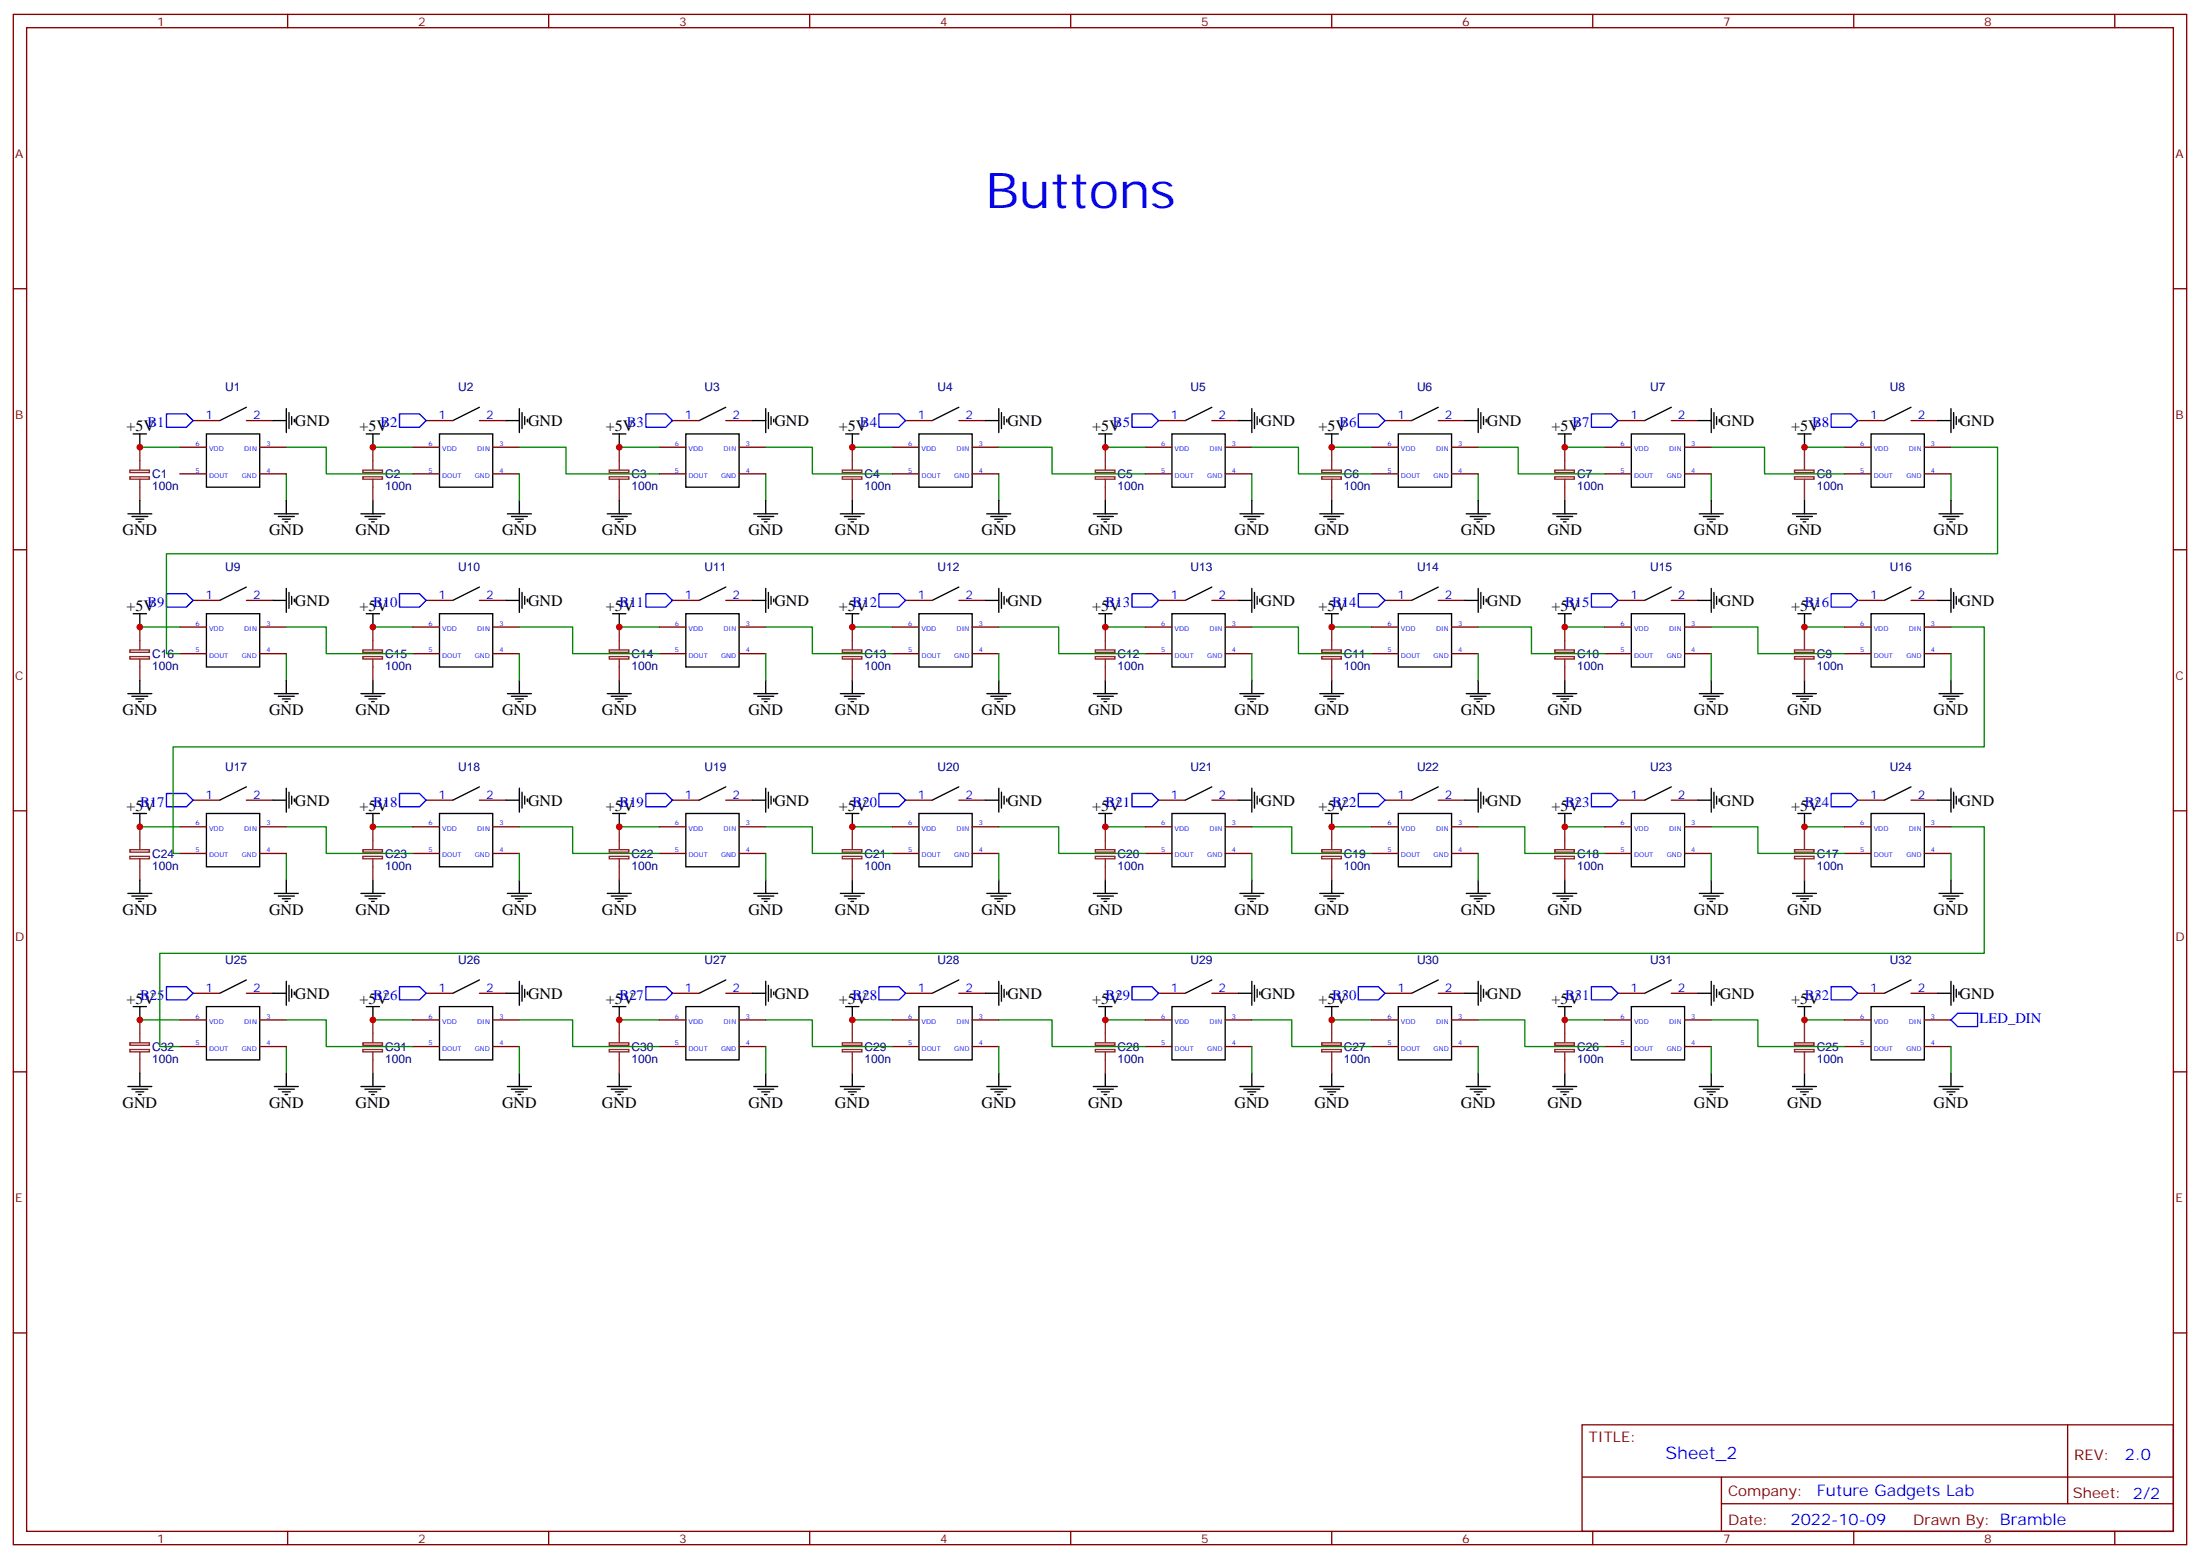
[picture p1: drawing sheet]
<svg xmlns="http://www.w3.org/2000/svg" width="583mm" height="413mm" viewBox="0 0 583 413" stroke-linecap="round" stroke-linejoin="round" font-family="sans-serif">
<g fill="none" stroke="#870000" stroke-width=".35">
<path d="M3.5 3.8h575.8v405.4h-575.8zM7.1 7.3h568.6v398.3h-568.6zM76.2 3.8v3.5M145.3 3.8v3.5M214.5 3.8v3.5M283.6 3.8v3.5M352.8 3.8v3.5M421.9 3.8v3.5M491.1 3.8v3.5M560.2 3.8v3.5M3.5 76.5h3.6M575.7 76.5h3.6"/>
<path d="M47.6 118.5h7.1M51.2 111.4h7M65.3 111.4h7M68.8 118.5h7M109.4 118.5h7M112.9 111.4h7M127 111.4h7.1M130.5 118.5h7.1M174.6 118.5h7.1M178.2 111.4h7M192.3 111.4h7M195.8 118.5h7"/>
<path d="M236.4 118.5h7M239.9 111.4h7M254 111.4h7.1M257.5 118.5h7.1M303.4 118.5h7M306.9 111.4h7.1M321 111.4h7.1M324.6 118.5h7M363.4 118.5h7M366.9 111.4h7M381 111.4h7.1M384.5 118.5h7.1"/>
<path d="M425.1 118.5h7.1M428.6 111.4h7.1M442.7 111.4h7.1M446.3 118.5h7M488.6 118.5h7.1M492.1 111.4h7.1M506.2 111.4h7.1M509.8 118.5h7M47.6 125.5h7.1M68.8 125.5h7M109.4 125.5h7M130.5 125.5h7.1"/>
<path d="M174.6 125.5h7.1M195.8 125.5h7M236.4 125.5h7M257.5 125.5h7.1M303.4 125.5h7M324.6 125.5h7M363.4 125.5h7M384.5 125.5h7.1M425.1 125.5h7.1M446.3 125.5h7M488.6 125.5h7.1M509.8 125.5h7"/>
<path d="M3.5 145.6h3.6M51.2 159h7M65.3 159h7M112.9 159h7M127 159h7.1M178.2 159h7M192.3 159h7M239.9 159h7M254 159h7.1M306.9 159h7.1M321 159h7.1M366.9 159h7"/>
<path d="M381 159h7.1M428.6 159h7.1M442.7 159h7.1M492.1 159h7.1M506.2 159h7.1M575.7 145.6h3.6M47.6 166.1h7.1M47.6 173.1h7.1M68.8 166.1h7M68.8 173.1h7M109.4 166.1h7M109.4 173.1h7"/>
<path d="M130.5 166.1h7.1M130.5 173.1h7.1M174.6 166.1h7.1M174.6 173.1h7.1M195.8 166.1h7M195.8 173.1h7M236.4 166.1h7M236.4 173.1h7M257.5 166.1h7.1M257.5 173.1h7.1M303.4 166.1h7M303.4 173.1h7"/>
<path d="M324.6 166.1h7M324.6 173.1h7M363.4 166.1h7M363.4 173.1h7M384.5 166.1h7.1M384.5 173.1h7.1M425.1 166.1h7.1M425.1 173.1h7.1M446.3 166.1h7M446.3 173.1h7M488.6 166.1h7.1M488.6 173.1h7.1"/>
<path d="M509.8 166.1h7M509.8 173.1h7M3.5 214.8h3.6M47.6 219h7.1M51.2 211.9h7M65.3 211.9h7M68.8 219h7M109.4 219h7M112.9 211.9h7M127 211.9h7.1M130.5 219h7.1M174.6 219h7.1"/>
<path d="M178.2 211.9h7M192.3 211.9h7M195.8 219h7M236.4 219h7M239.9 211.9h7M254 211.9h7.1M257.5 219h7.1M303.4 219h7M306.9 211.9h7.1M321 211.9h7.1M324.6 219h7M363.4 219h7"/>
<path d="M366.9 211.9h7M381 211.9h7.1M384.5 219h7.1M425.1 219h7.1M428.6 211.9h7.1M442.7 211.9h7.1M446.3 219h7M488.6 219h7.1M492.1 211.9h7.1M506.2 211.9h7.1M509.8 219h7M575.7 214.8h3.6"/>
<path d="M47.6 226.1h7.1M68.8 226.1h7M109.4 226.1h7M130.5 226.1h7.1M174.6 226.1h7.1M195.8 226.1h7M236.4 226.1h7M257.5 226.1h7.1M303.4 226.1h7M324.6 226.1h7M363.4 226.1h7M384.5 226.1h7.1"/>
<path d="M425.1 226.1h7.1M446.3 226.1h7M488.6 226.1h7.1M509.8 226.1h7M47.6 270.2h7.1M47.6 277.2h7.1M51.2 263.1h7M65.3 263.1h7M68.8 270.2h7M68.8 277.2h7M109.4 270.2h7M109.4 277.2h7"/>
<path d="M112.9 263.1h7M127 263.1h7.1M130.5 270.2h7.1M130.5 277.2h7.1M174.6 270.2h7.1M174.6 277.2h7.1M178.2 263.1h7M192.3 263.1h7M195.8 270.2h7M195.8 277.2h7M236.4 270.2h7M236.4 277.2h7"/>
<path d="M239.9 263.1h7M254 263.1h7.1M257.5 270.2h7.1M257.5 277.2h7.1M303.4 270.2h7M303.4 277.2h7M306.9 263.1h7.1M321 263.1h7.1M324.6 270.2h7M324.6 277.2h7M363.4 270.2h7M363.4 277.2h7"/>
<path d="M366.9 263.1h7M381 263.1h7.1M384.5 270.2h7.1M384.5 277.2h7.1M425.1 270.2h7.1M425.1 277.2h7.1M428.6 263.1h7.1M442.7 263.1h7.1M446.3 270.2h7M446.3 277.2h7M488.6 270.2h7.1M488.6 277.2h7.1"/>
<path d="M492.1 263.1h7.1M506.2 263.1h7.1M509.8 270.2h7M509.8 277.2h7M3.5 283.9h3.6M575.7 283.9h3.6M3.5 353.1h3.6M575.7 353.1h3.6M419.1 377.4h156.6v28.2h-156.6zM547.7 377.4v20.9M419.1 391.2h156.5M456 398.3h119.6"/>
<path d="M456 391.2v14.2M76.2 405.6v3.6M145.3 405.6v3.6M214.5 405.6v3.6M283.6 405.6v3.6M352.8 405.6v3.6M421.9 405.6v3.6M491.1 405.6v3.6M560.2 405.6v3.6"/>
</g>
<g fill="none" stroke="#000" stroke-width=".35">
<path d="M35.3 114.9h3.5M37 114.9v3.6M54.7 114.9h14.1v14.1h-14.1zM65.3 107.9l-7.1 3.5M72.3 111.4h3.5M75.8 108.2v6.4M76.6 109.3v4.2M77.3 110.3v2.2M78 111.1v.7M97 114.9h3.5M98.8 114.9v3.6M116.4 114.9h14.1v14.1h-14.1z"/>
<path d="M127 107.9l-7.1 3.5M134.1 111.4h3.5M137.6 108.2v6.4M138.3 109.3v4.2M139 110.3v2.2M139.7 111.1v.7M162.3 114.9h3.5M164 114.9v3.6M181.7 114.9h14.1v14.1h-14.1zM192.3 107.9l-7.1 3.5M199.3 111.4h3.5M202.8 108.2v6.4"/>
<path d="M203.6 109.3v4.2M204.3 110.3v2.2M205 111.1v.7M224 114.9h3.5M225.8 114.9v3.6M243.4 114.9h14.1v14.1h-14.1zM254 107.9l-7.1 3.5M261.1 111.4h3.5M264.6 108.2v6.4M265.3 109.3v4.2M266 110.3v2.2M266.7 111.1v.7"/>
<path d="M291 114.9h3.6M292.8 114.9v3.6M310.4 114.9h14.2v14.1h-14.2zM321 107.9l-7 3.5M328.1 111.4h3.5M331.6 108.2v6.4M332.3 109.3v4.2M333 110.3v2.2M333.7 111.1v.7M351 114.9h3.5M352.8 114.9v3.6M370.4 114.9h14.1v14.1h-14.1z"/>
<path d="M381 107.9l-7.1 3.5M388.1 111.4h3.5M391.6 108.2v6.4M392.3 109.3v4.2M393 110.3v2.2M393.7 111.1v.7M412.7 114.9h3.6M414.5 114.9v3.6M432.2 114.9h14.1v14.1h-14.1zM442.7 107.9l-7 3.5M449.8 111.4h3.5M453.3 108.2v6.4"/>
<path d="M454 109.3v4.2M454.7 110.3v2.2M455.4 111.1v.7M476.2 114.9h3.6M478 114.9v3.6M495.7 114.9h14.1v14.1h-14.1zM506.2 107.9l-7 3.5M513.3 111.4h3.5M516.8 108.2v6.4M517.5 109.3v4.2M518.2 110.3v2.2M518.9 111.1v.7"/>
<path d="M33.9 136.1h6.3M34.9 136.8h4.3M36 137.5h2.1M36.7 138.2h.7M37 132.6v3.5M72.7 136.1h6.3M73.7 136.8h4.3M74.8 137.5h2.1M75.5 138.2h.7M75.8 132.6v3.5M95.6 136.1h6.4M96.7 136.8h4.2"/>
<path d="M97.7 137.5h2.1M98.4 138.2h.7M98.8 132.6v3.5M134.4 136.1h6.4M135.5 136.8h4.2M136.5 137.5h2.1M137.2 138.2h.7M137.6 132.6v3.5M160.9 136.1h6.3M161.9 136.8h4.3M163 137.5h2.1M163.7 138.2h.7"/>
<path d="M164 132.6v3.5M199.7 136.1h6.3M200.7 136.8h4.3M201.8 137.5h2.1M202.5 138.2h.7M202.8 132.6v3.5M222.6 136.1h6.4M223.7 136.8h4.2M224.7 137.5h2.1M225.4 138.2h.7M225.8 132.6v3.5M261.4 136.1h6.4"/>
<path d="M262.5 136.8h4.2M263.5 137.5h2.1M264.2 138.2h.7M264.6 132.6v3.5M289.6 136.1h6.4M290.7 136.8h4.2M291.7 137.5h2.2M292.5 138.2h.7M292.8 132.6v3.5M328.4 136.1h6.4M329.5 136.8h4.2M330.6 137.5h2.1"/>
<path d="M331.3 138.2h.7M331.6 132.6v3.5M349.6 136.1h6.4M350.7 136.8h4.2M351.7 137.5h2.1M352.4 138.2h.7M352.8 132.6v3.5M388.4 136.1h6.4M389.5 136.8h4.2M390.5 137.5h2.1M391.2 138.2h.7M391.6 132.6v3.5"/>
<path d="M411.3 136.1h6.4M412.4 136.8h4.2M413.5 137.5h2.1M414.2 138.2h.7M414.5 132.6v3.5M450.1 136.1h6.4M451.2 136.8h4.2M452.3 137.5h2.1M453 138.2h.7M453.3 132.6v3.5M474.8 136.1h6.4M475.9 136.8h4.2"/>
<path d="M477 137.5h2.1M477.7 138.2h.7M478 132.6v3.5M513.6 136.1h6.4M514.7 136.8h4.2M515.8 137.5h2.1M516.5 138.2h.7M516.8 132.6v3.5M65.3 155.5l-7.1 3.5M72.3 159h3.5M75.8 155.9v6.3M76.6 156.9v4.2"/>
<path d="M77.3 158v2.1M78 158.7v.7M127 155.5l-7.1 3.5M134.1 159h3.5M137.6 155.9v6.3M138.3 156.9v4.2M139 158v2.1M139.7 158.7v.7M192.3 155.5l-7.1 3.5M199.3 159h3.5M202.8 155.9v6.3M203.6 156.9v4.2"/>
<path d="M204.3 158v2.1M205 158.7v.7M254 155.5l-7.1 3.5M261.1 159h3.5M264.6 155.9v6.3M265.3 156.9v4.2M266 158v2.1M266.7 158.7v.7M321 155.5l-7 3.5M328.1 159h3.5M331.6 155.9v6.3M332.3 156.9v4.2"/>
<path d="M333 158v2.1M333.7 158.7v.7M381 155.5l-7.1 3.5M388.1 159h3.5M391.6 155.9v6.3M392.3 156.9v4.2M393 158v2.1M393.7 158.7v.7M442.7 155.5l-7 3.5M449.8 159h3.5M453.3 155.9v6.3M454 156.9v4.2"/>
<path d="M454.7 158v2.1M455.4 158.7v.7M506.2 155.5l-7 3.5M513.3 159h3.5M516.8 155.9v6.3M517.5 156.9v4.2M518.2 158v2.1M518.9 158.7v.7M35.3 162.6h3.5M37 162.6v3.5M54.7 162.6h14.1v14.1h-14.1zM97 162.6h3.5"/>
<path d="M98.8 162.6v3.5M116.4 162.6h14.1v14.1h-14.1zM162.3 162.6h3.5M164 162.6v3.5M181.7 162.6h14.1v14.1h-14.1zM224 162.6h3.5M225.8 162.6v3.5M243.4 162.6h14.1v14.1h-14.1zM291 162.6h3.6M292.8 162.6v3.5M310.4 162.6h14.2v14.1h-14.2zM351 162.6h3.5"/>
<path d="M352.8 162.6v3.5M370.4 162.6h14.1v14.1h-14.1zM412.7 162.6h3.6M414.5 162.6v3.5M432.2 162.6h14.1v14.1h-14.1zM476.2 162.6h3.6M478 162.6v3.5M495.7 162.6h14.1v14.1h-14.1zM33.9 183.7h6.3M34.9 184.4h4.3M36 185.1h2.1M36.7 185.8h.7"/>
<path d="M37 180.2v3.5M72.7 183.7h6.3M73.7 184.4h4.3M74.8 185.1h2.1M75.5 185.8h.7M75.8 180.2v3.5M95.6 183.7h6.4M96.7 184.4h4.2M97.7 185.1h2.1M98.4 185.8h.7M98.8 180.2v3.5M134.4 183.7h6.4"/>
<path d="M135.5 184.4h4.2M136.5 185.1h2.1M137.2 185.8h.7M137.6 180.2v3.5M160.9 183.7h6.3M161.9 184.4h4.3M163 185.1h2.1M163.7 185.8h.7M164 180.2v3.5M199.7 183.7h6.3M200.7 184.4h4.3M201.8 185.1h2.1"/>
<path d="M202.5 185.8h.7M202.8 180.2v3.5M222.6 183.7h6.4M223.7 184.4h4.2M224.7 185.1h2.1M225.4 185.8h.7M225.8 180.2v3.5M261.4 183.7h6.4M262.5 184.4h4.2M263.5 185.1h2.1M264.2 185.8h.7M264.6 180.2v3.5"/>
<path d="M289.6 183.7h6.4M290.7 184.4h4.2M291.7 185.1h2.2M292.5 185.8h.7M292.8 180.2v3.5M328.4 183.7h6.4M329.5 184.4h4.2M330.6 185.1h2.1M331.3 185.8h.7M331.6 180.2v3.5M349.6 183.7h6.4M350.7 184.4h4.2"/>
<path d="M351.7 185.1h2.1M352.4 185.8h.7M352.8 180.2v3.5M388.4 183.7h6.4M389.5 184.4h4.2M390.5 185.1h2.1M391.2 185.8h.7M391.6 180.2v3.5M411.3 183.7h6.4M412.4 184.4h4.2M413.5 185.1h2.1M414.2 185.8h.7"/>
<path d="M414.5 180.2v3.5M450.1 183.7h6.4M451.2 184.4h4.2M452.3 185.1h2.1M453 185.8h.7M453.3 180.2v3.5M474.8 183.7h6.4M475.9 184.4h4.2M477 185.1h2.1M477.7 185.8h.7M478 180.2v3.5M513.6 183.7h6.4"/>
<path d="M514.7 184.4h4.2M515.8 185.1h2.1M516.5 185.8h.7M516.8 180.2v3.5M35.3 215.5h3.5M37 215.5v3.5M54.7 215.5h14.1v14.1h-14.1zM65.3 208.4l-7.1 3.5M72.3 211.9h3.5M75.8 208.8v6.3M76.6 209.8v4.3M77.3 210.9v2.1"/>
<path d="M78 211.6v.7M97 215.5h3.5M98.8 215.5v3.5M116.4 215.5h14.1v14.1h-14.1zM127 208.4l-7.1 3.5M134.1 211.9h3.5M137.6 208.8v6.3M138.3 209.8v4.3M139 210.9v2.1M139.7 211.6v.7M162.3 215.5h3.5M164 215.5v3.5"/>
<path d="M181.7 215.5h14.1v14.1h-14.1zM192.3 208.4l-7.1 3.5M199.3 211.9h3.5M202.8 208.8v6.3M203.6 209.8v4.3M204.3 210.9v2.1M205 211.6v.7M224 215.5h3.5M225.8 215.5v3.5M243.4 215.5h14.1v14.1h-14.1zM254 208.4l-7.1 3.5M261.1 211.9h3.5"/>
<path d="M264.6 208.8v6.3M265.3 209.8v4.3M266 210.9v2.1M266.7 211.6v.7M291 215.5h3.6M292.8 215.5v3.5M310.4 215.5h14.2v14.1h-14.2zM321 208.4l-7 3.5M328.1 211.9h3.5M331.6 208.8v6.3M332.3 209.8v4.3M333 210.9v2.1"/>
<path d="M333.7 211.6v.7M351 215.5h3.5M352.8 215.5v3.5M370.4 215.5h14.1v14.1h-14.1zM381 208.4l-7.1 3.5M388.1 211.9h3.5M391.6 208.8v6.3M392.3 209.8v4.3M393 210.9v2.1M393.7 211.6v.7M412.7 215.5h3.6M414.5 215.5v3.5"/>
<path d="M432.2 215.5h14.1v14.1h-14.1zM442.7 208.4l-7 3.5M449.8 211.9h3.5M453.3 208.8v6.3M454 209.8v4.3M454.7 210.9v2.1M455.4 211.6v.7M476.2 215.5h3.6M478 215.5v3.5M495.7 215.5h14.1v14.1h-14.1zM506.2 208.4l-7 3.5M513.3 211.9h3.5"/>
<path d="M516.8 208.8v6.3M517.5 209.8v4.3M518.2 210.9v2.1M518.9 211.6v.7M33.9 236.6h6.3M34.9 237.3h4.3M36 238.1h2.1M36.7 238.8h.7M37 233.1v3.5M72.7 236.6h6.3M73.7 237.3h4.3M74.8 238.1h2.1"/>
<path d="M75.5 238.8h.7M75.8 233.1v3.5M95.6 236.6h6.4M96.7 237.3h4.2M97.7 238.1h2.1M98.4 238.8h.7M98.8 233.1v3.5M134.4 236.6h6.4M135.5 237.3h4.2M136.5 238.1h2.1M137.2 238.8h.7M137.6 233.1v3.5"/>
<path d="M160.9 236.6h6.3M161.9 237.3h4.3M163 238.1h2.1M163.7 238.8h.7M164 233.1v3.5M199.7 236.6h6.3M200.7 237.3h4.3M201.8 238.1h2.1M202.5 238.8h.7M202.8 233.1v3.5M222.6 236.6h6.4M223.7 237.3h4.2"/>
<path d="M224.7 238.1h2.1M225.4 238.8h.7M225.8 233.1v3.5M261.4 236.6h6.4M262.5 237.3h4.2M263.5 238.1h2.1M264.2 238.8h.7M264.6 233.1v3.5M289.6 236.6h6.4M290.7 237.3h4.2M291.7 238.1h2.2M292.5 238.8h.7"/>
<path d="M292.8 233.1v3.5M328.4 236.6h6.4M329.5 237.3h4.2M330.6 238.1h2.1M331.3 238.8h.7M331.6 233.1v3.5M349.6 236.6h6.4M350.7 237.3h4.2M351.7 238.1h2.1M352.4 238.8h.7M352.8 233.1v3.5M388.4 236.6h6.4"/>
<path d="M389.5 237.3h4.2M390.5 238.1h2.1M391.2 238.8h.7M391.6 233.1v3.5M411.3 236.6h6.4M412.4 237.3h4.2M413.5 238.1h2.1M414.2 238.8h.7M414.5 233.1v3.5M450.1 236.6h6.4M451.2 237.3h4.2M452.3 238.1h2.1"/>
<path d="M453 238.8h.7M453.3 233.1v3.5M474.8 236.6h6.4M475.9 237.3h4.2M477 238.1h2.1M477.7 238.8h.7M478 233.1v3.5M513.6 236.6h6.4M514.7 237.3h4.2M515.8 238.1h2.1M516.5 238.8h.7M516.8 233.1v3.5"/>
<path d="M65.3 259.6l-7.1 3.5M75.8 259.9v6.4M127 259.6l-7.1 3.5M137.6 259.9v6.4M192.3 259.6l-7.1 3.5M202.8 259.9v6.4M254 259.6l-7.1 3.5M264.6 259.9v6.4M321 259.6l-7 3.5M331.6 259.9v6.4M381 259.6l-7.1 3.5M391.6 259.9v6.4"/>
<path d="M442.7 259.6l-7 3.5M453.3 259.9v6.4M506.2 259.6l-7 3.5M516.8 259.9v6.4M35.3 266.6h3.5M37 266.6v3.6M54.7 266.6h14.1v14.1h-14.1zM72.3 263.1h3.5M76.6 261v4.2M77.3 262v2.2M78 262.7v.8M97 266.6h3.5"/>
<path d="M98.8 266.6v3.6M116.4 266.6h14.1v14.1h-14.1zM134.1 263.1h3.5M138.3 261v4.2M139 262v2.2M139.7 262.7v.8M162.3 266.6h3.5M164 266.6v3.6M181.7 266.6h14.1v14.1h-14.1zM199.3 263.1h3.5M203.6 261v4.2M204.3 262v2.2"/>
<path d="M205 262.7v.8M224 266.6h3.5M225.8 266.6v3.6M243.4 266.6h14.1v14.1h-14.1zM261.1 263.1h3.5M265.3 261v4.2M266 262v2.2M266.7 262.7v.8M291 266.6h3.6M292.8 266.6v3.6M310.4 266.6h14.2v14.1h-14.2zM328.1 263.1h3.5"/>
<path d="M332.3 261v4.2M333 262v2.2M333.7 262.7v.8M351 266.6h3.5M352.8 266.6v3.6M370.4 266.6h14.1v14.1h-14.1zM388.1 263.1h3.5M392.3 261v4.2M393 262v2.2M393.7 262.7v.8M412.7 266.6h3.6M414.5 266.6v3.6"/>
<path d="M432.2 266.6h14.1v14.1h-14.1zM449.8 263.1h3.5M454 261v4.2M454.7 262v2.2M455.4 262.7v.8M476.2 266.6h3.6M478 266.6v3.6M495.7 266.6h14.1v14.1h-14.1zM513.3 263.1h3.5M517.5 261v4.2M518.2 262v2.2M518.9 262.7v.8"/>
<path d="M33.9 287.8h6.3M34.9 288.5h4.3M36 289.2h2.1M36.7 289.9h.7M37 284.3v3.5M72.7 287.8h6.3M73.7 288.5h4.3M74.8 289.2h2.1M75.5 289.9h.7M75.8 284.3v3.5M95.6 287.8h6.4M96.7 288.5h4.2"/>
<path d="M97.7 289.2h2.1M98.4 289.9h.7M98.8 284.3v3.5M134.4 287.8h6.4M135.5 288.5h4.2M136.5 289.2h2.1M137.2 289.9h.7M137.6 284.3v3.5M160.9 287.8h6.3M161.9 288.5h4.3M163 289.2h2.1M163.7 289.9h.7"/>
<path d="M164 284.3v3.5M199.7 287.8h6.3M200.7 288.5h4.3M201.8 289.2h2.1M202.5 289.9h.7M202.8 284.3v3.5M222.6 287.8h6.4M223.7 288.5h4.2M224.7 289.2h2.1M225.4 289.9h.7M225.8 284.3v3.5M261.4 287.8h6.4"/>
<path d="M262.5 288.5h4.2M263.5 289.2h2.1M264.2 289.9h.7M264.6 284.3v3.5M289.6 287.8h6.4M290.7 288.5h4.2M291.7 289.2h2.2M292.5 289.9h.7M292.8 284.3v3.5M328.4 287.8h6.4M329.5 288.5h4.2M330.6 289.2h2.1"/>
<path d="M331.3 289.9h.7M331.6 284.3v3.5M349.6 287.8h6.4M350.7 288.5h4.2M351.7 289.2h2.1M352.4 289.9h.7M352.8 284.3v3.5M388.4 287.8h6.4M389.5 288.5h4.2M390.5 289.2h2.1M391.2 289.9h.7M391.6 284.3v3.5"/>
<path d="M411.3 287.8h6.4M412.4 288.5h4.2M413.5 289.2h2.1M414.2 289.9h.7M414.5 284.3v3.5M450.1 287.8h6.4M451.2 288.5h4.2M452.3 289.2h2.1M453 289.9h.7M453.3 284.3v3.5M474.8 287.8h6.4M475.9 288.5h4.2"/>
<path d="M477 289.2h2.1M477.7 289.9h.7M478 284.3v3.5M513.6 287.8h6.4M514.7 288.5h4.2M515.8 289.2h2.1M516.5 289.9h.7M516.8 284.3v3.5"/>
</g>
<g fill="none" stroke="#8c2424" stroke-width=".35">
<path d="M37 118.5v6M98.8 118.5v6M164 118.5v6M225.8 118.5v6M292.8 118.5v6M352.8 118.5v6M414.5 118.5v6M478 118.5v6M34.4 124.5h5.2v.7h-5.2zM34.4 126.3h5.2v.6h-5.2zM37 126.9v5.7M96.1 124.5h5.2v.7h-5.2z"/>
<path d="M96.1 126.3h5.2v.6h-5.2zM98.8 126.9v5.7M161.4 124.5h5.2v.7h-5.2zM161.4 126.3h5.2v.6h-5.2zM164 126.9v5.7M223.1 124.5h5.2v.7h-5.2zM223.1 126.3h5.2v.6h-5.2zM225.8 126.9v5.7M290.2 124.5h5.1v.7h-5.1zM290.2 126.3h5.1v.6h-5.1zM292.8 126.9v5.7M350.1 124.5h5.2v.7h-5.2z"/>
<path d="M350.1 126.3h5.2v.6h-5.2zM352.8 126.9v5.7M411.9 124.5h5.2v.7h-5.2zM411.9 126.3h5.2v.6h-5.2zM414.5 126.9v5.7M475.4 124.5h5.2v.7h-5.2zM475.4 126.3h5.2v.6h-5.2zM478 126.9v5.7M34.4 172.2h5.2v.6h-5.2zM34.4 173.9h5.2v.7h-5.2zM37 166.1v6M37 174.6v5.6"/>
<path d="M96.1 172.2h5.2v.6h-5.2zM96.1 173.9h5.2v.7h-5.2zM98.8 166.1v6M98.8 174.6v5.6M161.4 172.2h5.2v.6h-5.2zM161.4 173.9h5.2v.7h-5.2zM164 166.1v6M164 174.6v5.6M223.1 172.2h5.2v.6h-5.2zM223.1 173.9h5.2v.7h-5.2zM225.8 166.1v6M225.8 174.6v5.6"/>
<path d="M290.2 172.2h5.1v.6h-5.1zM290.2 173.9h5.1v.7h-5.1zM292.8 166.1v6M292.8 174.6v5.6M350.1 172.2h5.2v.6h-5.2zM350.1 173.9h5.2v.7h-5.2zM352.8 166.1v6M352.8 174.6v5.6M411.9 172.2h5.2v.6h-5.2zM411.9 173.9h5.2v.7h-5.2zM414.5 166.1v6M414.5 174.6v5.6"/>
<path d="M475.4 172.2h5.2v.6h-5.2zM475.4 173.9h5.2v.7h-5.2zM478 166.1v6M478 174.6v5.6M37 219v6M98.8 219v6M164 219v6M225.8 219v6M292.8 219v6M352.8 219v6M414.5 219v6M478 219v6"/>
<path d="M34.4 225.1h5.2v.6h-5.2zM34.4 226.8h5.2v.7h-5.2zM37 227.5v5.6M96.1 225.1h5.2v.6h-5.2zM96.1 226.8h5.2v.7h-5.2zM98.8 227.5v5.6M161.4 225.1h5.2v.6h-5.2zM161.4 226.8h5.2v.7h-5.2zM164 227.5v5.6M223.1 225.1h5.2v.6h-5.2zM223.1 226.8h5.2v.7h-5.2zM225.8 227.5v5.6"/>
<path d="M290.2 225.1h5.1v.6h-5.1zM290.2 226.8h5.1v.7h-5.1zM292.8 227.5v5.6M350.1 225.1h5.2v.6h-5.2zM350.1 226.8h5.2v.7h-5.2zM352.8 227.5v5.6M411.9 225.1h5.2v.6h-5.2zM411.9 226.8h5.2v.7h-5.2zM414.5 227.5v5.6M475.4 225.1h5.2v.6h-5.2zM475.4 226.8h5.2v.7h-5.2zM478 227.5v5.6"/>
<path d="M34.4 276.2h5.2v.7h-5.2zM34.4 278h5.2v.6h-5.2zM37 270.2v6M37 278.6v5.7M96.1 276.2h5.2v.7h-5.2zM96.1 278h5.2v.6h-5.2zM98.8 270.2v6M98.8 278.6v5.7M161.4 276.2h5.2v.7h-5.2zM161.4 278h5.2v.6h-5.2zM164 270.2v6M164 278.6v5.7"/>
<path d="M223.1 276.2h5.2v.7h-5.2zM223.1 278h5.2v.6h-5.2zM225.8 270.2v6M225.8 278.6v5.7M290.2 276.2h5.1v.7h-5.1zM290.2 278h5.1v.6h-5.1zM292.8 270.2v6M292.8 278.6v5.7M350.1 276.2h5.2v.7h-5.2zM350.1 278h5.2v.6h-5.2zM352.8 270.2v6M352.8 278.6v5.7"/>
<path d="M411.9 276.2h5.2v.7h-5.2zM411.9 278h5.2v.6h-5.2zM414.5 270.2v6M414.5 278.6v5.7M475.4 276.2h5.2v.7h-5.2zM475.4 278h5.2v.6h-5.2zM478 270.2v6M478 278.6v5.7"/>
</g>
<g fill="none" stroke="#008700" stroke-width=".35">
<path d="M37 118.5h10.6M75.8 118.5h10.6v7h23M98.8 118.5h10.6M137.6 118.5h12.3v7h24.7M164 118.5h10.6M202.8 118.5h12.4v7h21.2M225.8 118.5h10.6M264.6 118.5h14.1v7h24.7M292.8 118.5h10.6M331.6 118.5h12.4v7h19.4M352.8 118.5h10.6M391.6 118.5h10.6v7h22.9"/>
<path d="M414.5 118.5h10.6M453.3 118.5h14.1v7h21.2M478 118.5h10.6M516.8 118.5h12.4v28.2h-485.1v26.4h3.5M75.8 125.5v7.1M137.6 125.5v7.1M202.8 125.5v7.1M264.6 125.5v7.1M331.6 125.5v7.1M391.6 125.5v7.1M453.3 125.5v7.1M516.8 125.5v7.1"/>
<path d="M37 166.1h10.6M75.8 166.1h10.6v7h23M75.8 173.1v7.1M98.8 166.1h10.6M137.6 166.1h14.1v7h22.9M137.6 173.1v7.1M164 166.1h10.6M202.8 166.1h12.4v7h21.2M202.8 173.1v7.1M225.8 166.1h10.6M264.6 166.1h15.9v7h22.9M264.6 173.1v7.1"/>
<path d="M292.8 166.1h10.6M331.6 166.1h12.4v7h19.4M331.6 173.1v7.1M352.8 166.1h10.6M391.6 166.1h14.1v7h19.4M391.6 173.1v7.1M414.5 166.1h10.6M453.3 166.1h12.4v7h22.9M453.3 173.1v7.1M478 166.1h10.6M516.8 166.1h8.8v31.7h-479.7v28.3h1.7M516.8 173.1v7.1"/>
<path d="M37 219h10.6M75.8 219h10.6v7.1h23M98.8 219h10.6M137.6 219h14.1v7.1h22.9M164 219h10.6M202.8 219h12.4v7.1h21.2M225.8 219h10.6M264.6 219h15.9v7.1h22.9M292.8 219h10.6M331.6 219h10.6v7.1h21.2M352.8 219h10.6M391.6 219h12.3v7.1h21.2"/>
<path d="M414.5 219h10.6M453.3 219h12.4v7.1h22.9M478 219h10.6M516.8 219h8.8v33.5h-483.3v24.7h5.3M75.8 226.1v7M137.6 226.1v7M202.8 226.1v7M264.6 226.1v7M331.6 226.1v7M391.6 226.1v7M453.3 226.1v7M516.8 226.1v7"/>
<path d="M37 270.2h10.6M75.8 270.2h10.6v7h23M75.8 277.2v7.1M98.8 270.2h10.6M137.6 270.2h14.1v7h22.9M137.6 277.2v7.1M164 270.2h10.6M202.8 270.2h12.4v7h21.2M202.8 277.2v7.1M225.8 270.2h10.6M264.6 270.2h14.1v7h24.7M264.6 277.2v7.1"/>
<path d="M292.8 270.2h10.6M331.6 270.2h10.6v7h21.2M331.6 277.2v7.1M352.8 270.2h10.6M391.6 270.2h12.3v7h21.2M391.6 277.2v7.1M414.5 270.2h10.6M453.3 270.2h12.4v7h22.9M453.3 277.2v7.1M478 270.2h10.6M516.8 277.2v7.1"/>
</g>
<g fill="none" stroke="#00f" stroke-width=".35">
<path d="M44.1 109.6h5.3l1.8 1.8-1.8 1.8h-5.3zM105.8 109.6h5.3l1.8 1.8-1.8 1.8h-5.3zM171.1 109.6h5.3l1.8 1.8-1.8 1.8h-5.3zM232.8 109.6h5.3l1.8 1.8-1.8 1.8h-5.3zM299.9 109.6h5.3l1.7 1.8-1.7 1.8h-5.3zM359.8 109.6h5.3l1.8 1.8-1.8 1.8h-5.3zM421.6 109.6h5.3l1.7 1.8-1.7 1.8h-5.3zM485.1 109.6h5.3l1.7 1.8-1.7 1.8h-5.3zM44.1 157.3h5.3l1.8 1.7-1.8 1.8h-5.3zM105.8 157.3h5.3l1.8 1.7-1.8 1.8h-5.3zM171.1 157.3h5.3l1.8 1.7-1.8 1.8h-5.3zM232.8 157.3h5.3l1.8 1.7-1.8 1.8h-5.3z"/>
<path d="M299.9 157.3h5.3l1.7 1.7-1.7 1.8h-5.3zM359.8 157.3h5.3l1.8 1.7-1.8 1.8h-5.3zM421.6 157.3h5.3l1.7 1.7-1.7 1.8h-5.3zM485.1 157.3h5.3l1.7 1.7-1.7 1.8h-5.3zM44.1 210.2h5.3l1.8 1.7-1.8 1.8h-5.3zM105.8 210.2h5.3l1.8 1.7-1.8 1.8h-5.3zM171.1 210.2h5.3l1.8 1.7-1.8 1.8h-5.3zM232.8 210.2h5.3l1.8 1.7-1.8 1.8h-5.3zM299.9 210.2h5.3l1.7 1.7-1.7 1.8h-5.3zM359.8 210.2h5.3l1.8 1.7-1.8 1.8h-5.3zM421.6 210.2h5.3l1.7 1.7-1.7 1.8h-5.3zM485.1 210.2h5.3l1.7 1.7-1.7 1.8h-5.3z"/>
<path d="M44.1 261.3h5.3l1.8 1.8-1.8 1.8h-5.3zM105.8 261.3h5.3l1.8 1.8-1.8 1.8h-5.3zM171.1 261.3h5.3l1.8 1.8-1.8 1.8h-5.3zM232.8 261.3h5.3l1.8 1.8-1.8 1.8h-5.3zM299.9 261.3h5.3l1.7 1.8-1.7 1.8h-5.3zM359.8 261.3h5.3l1.8 1.8-1.8 1.8h-5.3zM421.6 261.3h5.3l1.7 1.8-1.7 1.8h-5.3zM485.1 261.3h5.3l1.7 1.8-1.7 1.8h-5.3zM516.8 270.2l1.8-1.8h5.3v3.5h-5.3z"/>
</g>
<g fill="#c00">
<circle cx="164" cy="118.5" r=".88"/>
<circle cx="225.8" cy="118.5" r=".88"/>
<circle cx="292.8" cy="118.5" r=".88"/>
<circle cx="352.8" cy="118.5" r=".88"/>
<circle cx="414.5" cy="118.5" r=".88"/>
<circle cx="478" cy="118.5" r=".88"/>
<circle cx="478" cy="166.1" r=".88"/>
<circle cx="414.5" cy="166.1" r=".88"/>
<circle cx="352.8" cy="166.1" r=".88"/>
<circle cx="292.8" cy="166.1" r=".88"/>
<circle cx="225.8" cy="166.1" r=".88"/>
<circle cx="164" cy="166.1" r=".88"/>
<circle cx="98.8" cy="166.1" r=".88"/>
<circle cx="37" cy="166.1" r=".88"/>
<circle cx="478" cy="219" r=".88"/>
<circle cx="414.5" cy="219" r=".88"/>
<circle cx="352.8" cy="219" r=".88"/>
<circle cx="292.8" cy="219" r=".88"/>
<circle cx="225.8" cy="219" r=".88"/>
<circle cx="164" cy="219" r=".88"/>
<circle cx="98.8" cy="219" r=".88"/>
<circle cx="37" cy="219" r=".88"/>
<circle cx="478" cy="270.2" r=".88"/>
<circle cx="414.5" cy="270.2" r=".88"/>
<circle cx="352.8" cy="270.2" r=".88"/>
<circle cx="292.8" cy="270.2" r=".88"/>
<circle cx="225.8" cy="270.2" r=".88"/>
<circle cx="164" cy="270.2" r=".88"/>
<circle cx="98.8" cy="270.2" r=".88"/>
<circle cx="37" cy="270.2" r=".88"/>
<circle cx="98.8" cy="118.5" r=".88"/>
<circle cx="37" cy="118.5" r=".88"/>
</g>
<text font-size="13.1" fill="#00f" x="261.1" y="55">Buttons</text>
<text font-size="4.6" fill="#00f" x="441.2" y="386.4">Sheet_2</text>
<g font-size="4.2">
<text x="78.1" y="112.8">GND</text>
<text x="139.9" y="112.9">GND</text>
<text x="205.1" y="112.9">GND</text>
<text x="266.9" y="112.8">GND</text>
<text x="333.9" y="112.9">GND</text>
<text x="393.9" y="112.9">GND</text>
<text x="455.6" y="112.9">GND</text>
<text x="519.1" y="112.9">GND</text>
<text x="33.5" y="114.2">+5V</text>
<text x="95.2" y="114.2">+5V</text>
<text x="160.5" y="114.2">+5V</text>
<text x="222.2" y="114.2">+5V</text>
<text x="289.3" y="114.2">+5V</text>
<text x="349.2" y="114.2">+5V</text>
<text x="411" y="114.2">+5V</text>
<text x="474.5" y="114.2">+5V</text>
<text x="32.5" y="141.7">GND</text>
<text x="71.3" y="141.7">GND</text>
<text x="94.2" y="141.7">GND</text>
<text x="133" y="141.7">GND</text>
<text x="159.5" y="141.7">GND</text>
<text x="198.3" y="141.7">GND</text>
<text x="221.2" y="141.7">GND</text>
<text x="260" y="141.7">GND</text>
<text x="288.2" y="141.7">GND</text>
<text x="327" y="141.7">GND</text>
<text x="348.2" y="141.7">GND</text>
<text x="387" y="141.7">GND</text>
<text x="409.9" y="141.7">GND</text>
<text x="448.7" y="141.7">GND</text>
<text x="473.4" y="141.7">GND</text>
<text x="512.2" y="141.7">GND</text>
<text x="33.5" y="161.9">+5V</text>
<text x="78.1" y="160.5">GND</text>
<text x="95.2" y="161.9">+5V</text>
<text x="139.9" y="160.5">GND</text>
<text x="160.5" y="161.9">+5V</text>
<text x="205.1" y="160.5">GND</text>
<text x="222.2" y="161.9">+5V</text>
<text x="266.9" y="160.5">GND</text>
<text x="289.3" y="161.9">+5V</text>
<text x="333.9" y="160.5">GND</text>
<text x="349.2" y="161.9">+5V</text>
<text x="393.9" y="160.5">GND</text>
<text x="411" y="161.9">+5V</text>
<text x="455.6" y="160.5">GND</text>
<text x="474.5" y="161.9">+5V</text>
<text x="519.1" y="160.5">GND</text>
<text x="32.5" y="189.4">GND</text>
<text x="71.3" y="189.4">GND</text>
<text x="94.2" y="189.4">GND</text>
<text x="133" y="189.4">GND</text>
<text x="159.5" y="189.4">GND</text>
<text x="198.3" y="189.4">GND</text>
<text x="221.2" y="189.4">GND</text>
<text x="260" y="189.4">GND</text>
<text x="288.2" y="189.4">GND</text>
<text x="327" y="189.4">GND</text>
<text x="348.2" y="189.4">GND</text>
<text x="387" y="189.4">GND</text>
<text x="409.9" y="189.4">GND</text>
<text x="448.7" y="189.4">GND</text>
<text x="473.4" y="189.4">GND</text>
<text x="512.2" y="189.4">GND</text>
<text x="33.5" y="214.8">+5V</text>
<text x="78.1" y="213.4">GND</text>
<text x="95.2" y="214.8">+5V</text>
<text x="139.9" y="213.4">GND</text>
<text x="160.5" y="214.8">+5V</text>
<text x="205.1" y="213.4">GND</text>
<text x="222.2" y="214.8">+5V</text>
<text x="266.9" y="213.4">GND</text>
<text x="289.3" y="214.8">+5V</text>
<text x="333.9" y="213.4">GND</text>
<text x="349.2" y="214.8">+5V</text>
<text x="393.9" y="213.4">GND</text>
<text x="411" y="214.8">+5V</text>
<text x="455.6" y="213.4">GND</text>
<text x="474.5" y="214.8">+5V</text>
<text x="519.1" y="213.4">GND</text>
<text x="32.5" y="242.3">GND</text>
<text x="71.3" y="242.3">GND</text>
<text x="94.2" y="242.3">GND</text>
<text x="133" y="242.3">GND</text>
<text x="159.5" y="242.3">GND</text>
<text x="198.3" y="242.3">GND</text>
<text x="221.2" y="242.3">GND</text>
<text x="260" y="242.3">GND</text>
<text x="288.2" y="242.3">GND</text>
<text x="327" y="242.3">GND</text>
<text x="348.2" y="242.3">GND</text>
<text x="387" y="242.3">GND</text>
<text x="409.9" y="242.3">GND</text>
<text x="448.7" y="242.3">GND</text>
<text x="473.4" y="242.3">GND</text>
<text x="512.2" y="242.3">GND</text>
<text x="33.5" y="265.9">+5V</text>
<text x="78.1" y="264.5">GND</text>
<text x="95.2" y="265.9">+5V</text>
<text x="139.9" y="264.5">GND</text>
<text x="160.5" y="265.9">+5V</text>
<text x="205.1" y="264.5">GND</text>
<text x="222.2" y="265.9">+5V</text>
<text x="266.9" y="264.5">GND</text>
<text x="289.3" y="265.9">+5V</text>
<text x="333.9" y="264.5">GND</text>
<text x="349.2" y="265.9">+5V</text>
<text x="393.9" y="264.5">GND</text>
<text x="411" y="265.9">+5V</text>
<text x="455.6" y="264.5">GND</text>
<text x="474.5" y="265.9">+5V</text>
<text x="519.1" y="264.5">GND</text>
<text x="32.5" y="293.4">GND</text>
<text x="71.3" y="293.4">GND</text>
<text x="94.2" y="293.4">GND</text>
<text x="133" y="293.4">GND</text>
<text x="159.5" y="293.4">GND</text>
<text x="198.3" y="293.4">GND</text>
<text x="221.2" y="293.4">GND</text>
<text x="260" y="293.4">GND</text>
<text x="288.2" y="293.4">GND</text>
<text x="327" y="293.4">GND</text>
<text x="348.2" y="293.4">GND</text>
<text x="387" y="293.4">GND</text>
<text x="409.9" y="293.4">GND</text>
<text x="448.7" y="293.4">GND</text>
<text x="473.4" y="293.4">GND</text>
<text x="512.2" y="293.4">GND</text>
</g>
<g font-size="4.2" fill="#00f">
<text x="562.9" y="386.7">2.0</text>
<text x="481.3" y="396.2">Future Gadgets Lab</text>
<text x="474.4" y="404">2022-10-09</text>
</g>
<g font-size="3.9" fill="#00f">
<text x="39.1" y="113.2">B1</text>
<text x="100.8" y="113.2">B2</text>
<text x="166.1" y="113.2">B3</text>
<text x="227.8" y="113.2">B4</text>
<text x="294.8" y="113.2">B5</text>
<text x="354.8" y="113.2">B6</text>
<text x="416.5" y="113.2">B7</text>
<text x="480" y="113.2">B8</text>
<text x="39.1" y="160.8">B9</text>
<text x="98.9" y="160.8">B10</text>
<text x="164.1" y="160.8">B11</text>
<text x="225.9" y="160.8">B12</text>
<text x="292.9" y="160.8">B13</text>
<text x="352.9" y="160.8">B14</text>
<text x="414.6" y="160.8">B15</text>
<text x="478.1" y="160.8">B16</text>
<text x="37.1" y="213.7">B17</text>
<text x="98.9" y="213.7">B18</text>
<text x="164.1" y="213.7">B19</text>
<text x="225.9" y="213.7">B20</text>
<text x="292.9" y="213.7">B21</text>
<text x="352.9" y="213.7">B22</text>
<text x="414.6" y="213.7">B23</text>
<text x="478.1" y="213.7">B24</text>
<text x="37.1" y="264.9">B25</text>
<text x="98.9" y="264.9">B26</text>
<text x="164.1" y="264.9">B27</text>
<text x="225.9" y="264.9">B28</text>
<text x="292.9" y="264.9">B29</text>
<text x="352.9" y="264.9">B30</text>
<text x="414.6" y="264.9">B31</text>
<text x="478.1" y="264.9">B32</text>
<text x="524.4" y="270.9">LED_DIN</text>
</g>
<g font-size="3.9" fill="#800">
<text x="420.9" y="382">TITLE:</text>
<text x="549.5" y="386.7">REV:</text>
<text x="457.8" y="396.2">Company:</text>
<text x="549.1" y="396.8">Sheet: 2/2</text>
<text x="457.8" y="403.9">Date:</text>
<text x="506.8" y="403.9">Drawn By: Bramble</text>
</g>
<g font-size="3.2" fill="#800">
<text x="41.6" y="6.8">1</text>
<text x="110.8" y="6.8">2</text>
<text x="179.9" y="6.8">3</text>
<text x="249.1" y="6.8">4</text>
<text x="318.2" y="6.8">5</text>
<text x="387.3" y="6.8">6</text>
<text x="456.5" y="6.8">7</text>
<text x="525.6" y="6.8">8</text>
<text x="4.1" y="41.9">A</text>
<text x="576.3" y="41.9">A</text>
<text x="4.1" y="111.1">B</text>
<text x="576.3" y="111.1">B</text>
<text x="4.1" y="180.2">C</text>
<text x="576.3" y="180.2">C</text>
<text x="4.1" y="249.3">D</text>
<text x="576.3" y="249.3">D</text>
<text x="4.1" y="318.5">E</text>
<text x="576.3" y="318.5">E</text>
<text x="41.6" y="408.6">1</text>
<text x="110.8" y="408.6">2</text>
<text x="179.9" y="408.6">3</text>
<text x="249.1" y="408.6">4</text>
<text x="318.2" y="408.6">5</text>
<text x="387.3" y="408.6">6</text>
<text x="456.5" y="408.6">7</text>
<text x="525.6" y="408.6">8</text>
</g>
<g font-size="3.2" fill="#000080">
<text x="59.6" y="103.6">U1</text>
<text x="121.4" y="103.6">U2</text>
<text x="186.6" y="103.6">U3</text>
<text x="248.4" y="103.6">U4</text>
<text x="315.4" y="103.6">U5</text>
<text x="375.4" y="103.6">U6</text>
<text x="437.1" y="103.6">U7</text>
<text x="500.6" y="103.6">U8</text>
<text x="40.3" y="129.9">100n</text>
<text x="40.3" y="126.7">C1</text>
<text x="102" y="129.9">100n</text>
<text x="102" y="126.7">C2</text>
<text x="167.3" y="129.9">100n</text>
<text x="167.3" y="126.7">C3</text>
<text x="229" y="129.9">100n</text>
<text x="229" y="126.7">C4</text>
<text x="296.1" y="129.9">100n</text>
<text x="296.1" y="126.7">C5</text>
<text x="356" y="129.9">100n</text>
<text x="356" y="126.7">C6</text>
<text x="417.8" y="129.9">100n</text>
<text x="417.8" y="126.7">C7</text>
<text x="481.3" y="129.9">100n</text>
<text x="481.3" y="126.7">C8</text>
<text x="59.6" y="151.2">U9</text>
<text x="121.4" y="151.2">U10</text>
<text x="186.6" y="151.2">U11</text>
<text x="248.4" y="151.2">U12</text>
<text x="315.4" y="151.2">U13</text>
<text x="375.4" y="151.2">U14</text>
<text x="437.1" y="151.2">U15</text>
<text x="500.6" y="151.2">U16</text>
<text x="40.3" y="177.5">100n</text>
<text x="40.3" y="174.3">C16</text>
<text x="102" y="177.5">100n</text>
<text x="102" y="174.3">C15</text>
<text x="167.3" y="177.5">100n</text>
<text x="167.3" y="174.3">C14</text>
<text x="229" y="177.5">100n</text>
<text x="229" y="174.3">C13</text>
<text x="296.1" y="177.5">100n</text>
<text x="296.1" y="174.3">C12</text>
<text x="356" y="177.5">100n</text>
<text x="356" y="174.3">C11</text>
<text x="417.8" y="177.5">100n</text>
<text x="417.8" y="174.3">C10</text>
<text x="481.3" y="177.5">100n</text>
<text x="481.3" y="174.3">C9</text>
<text x="59.6" y="204.2">U17</text>
<text x="121.4" y="204.2">U18</text>
<text x="186.6" y="204.2">U19</text>
<text x="248.4" y="204.2">U20</text>
<text x="315.4" y="204.2">U21</text>
<text x="375.4" y="204.2">U22</text>
<text x="437.1" y="204.2">U23</text>
<text x="500.6" y="204.2">U24</text>
<text x="40.3" y="227.2">C24</text>
<text x="102" y="227.2">C23</text>
<text x="167.3" y="227.2">C22</text>
<text x="229" y="227.2">C21</text>
<text x="296.1" y="227.2">C20</text>
<text x="356" y="227.2">C19</text>
<text x="417.8" y="227.2">C18</text>
<text x="481.3" y="227.2">C17</text>
<text x="40.3" y="230.4">100n</text>
<text x="102" y="230.4">100n</text>
<text x="167.3" y="230.4">100n</text>
<text x="229" y="230.4">100n</text>
<text x="296.1" y="230.4">100n</text>
<text x="356" y="230.4">100n</text>
<text x="417.8" y="230.4">100n</text>
<text x="481.3" y="230.4">100n</text>
<text x="59.6" y="255.3">U25</text>
<text x="121.4" y="255.3">U26</text>
<text x="186.6" y="255.3">U27</text>
<text x="248.4" y="255.3">U28</text>
<text x="315.4" y="255.3">U29</text>
<text x="375.4" y="255.3">U30</text>
<text x="437.1" y="255.3">U31</text>
<text x="500.6" y="255.3">U32</text>
<text x="40.3" y="281.5">100n</text>
<text x="40.3" y="278.4">C32</text>
<text x="102" y="281.5">100n</text>
<text x="102" y="278.4">C31</text>
<text x="167.3" y="281.5">100n</text>
<text x="167.3" y="278.4">C30</text>
<text x="229" y="281.5">100n</text>
<text x="229" y="278.4">C29</text>
<text x="296.1" y="281.5">100n</text>
<text x="296.1" y="278.4">C28</text>
<text x="356" y="281.5">100n</text>
<text x="356" y="278.4">C27</text>
<text x="417.8" y="281.5">100n</text>
<text x="417.8" y="278.4">C26</text>
<text x="481.3" y="281.5">100n</text>
<text x="481.3" y="278.4">C25</text>
</g>
<g font-size="3.2" fill="#00f">
<text x="54.4" y="111.1">1</text>
<text x="67" y="111.1">2</text>
<text x="116.2" y="111.1">1</text>
<text x="128.8" y="111.1">2</text>
<text x="181.4" y="111.1">1</text>
<text x="194" y="111.1">2</text>
<text x="243.2" y="111.1">1</text>
<text x="255.8" y="111.1">2</text>
<text x="310.2" y="111.1">1</text>
<text x="322.8" y="111.1">2</text>
<text x="370.2" y="111.1">1</text>
<text x="382.8" y="111.1">2</text>
<text x="431.9" y="111.1">1</text>
<text x="444.5" y="111.1">2</text>
<text x="495.4" y="111.1">1</text>
<text x="508" y="111.1">2</text>
<text x="54.4" y="158.7">1</text>
<text x="67" y="158.7">2</text>
<text x="116.2" y="158.7">1</text>
<text x="128.8" y="158.7">2</text>
<text x="181.4" y="158.7">1</text>
<text x="194" y="158.7">2</text>
<text x="243.2" y="158.7">1</text>
<text x="255.8" y="158.7">2</text>
<text x="310.2" y="158.7">1</text>
<text x="322.8" y="158.7">2</text>
<text x="370.2" y="158.7">1</text>
<text x="382.8" y="158.7">2</text>
<text x="431.9" y="158.7">1</text>
<text x="444.5" y="158.7">2</text>
<text x="495.4" y="158.7">1</text>
<text x="508" y="158.7">2</text>
<text x="54.4" y="211.6">1</text>
<text x="67" y="211.6">2</text>
<text x="116.2" y="211.6">1</text>
<text x="128.8" y="211.6">2</text>
<text x="181.4" y="211.6">1</text>
<text x="194" y="211.6">2</text>
<text x="243.2" y="211.6">1</text>
<text x="255.8" y="211.6">2</text>
<text x="310.2" y="211.6">1</text>
<text x="322.8" y="211.6">2</text>
<text x="370.2" y="211.6">1</text>
<text x="382.8" y="211.6">2</text>
<text x="431.9" y="211.6">1</text>
<text x="444.5" y="211.6">2</text>
<text x="495.4" y="211.6">1</text>
<text x="508" y="211.6">2</text>
<text x="54.4" y="262.7">1</text>
<text x="67" y="262.7">2</text>
<text x="116.2" y="262.7">1</text>
<text x="128.8" y="262.7">2</text>
<text x="181.4" y="262.7">1</text>
<text x="194" y="262.7">2</text>
<text x="243.2" y="262.7">1</text>
<text x="255.8" y="262.7">2</text>
<text x="310.2" y="262.7">1</text>
<text x="322.8" y="262.7">2</text>
<text x="370.2" y="262.7">1</text>
<text x="382.8" y="262.7">2</text>
<text x="431.9" y="262.7">1</text>
<text x="444.5" y="262.7">2</text>
<text x="495.4" y="262.7">1</text>
<text x="508" y="262.7">2</text>
</g>
<g font-size="1.8" fill="#00f">
<text x="51.8" y="118.1">6</text>
<text x="55.4" y="119.5">VDD</text>
<text x="64.7" y="119.5">DIN</text>
<text x="70.6" y="118.1">3</text>
<text x="113.5" y="118.1">6</text>
<text x="117.1" y="119.5">VDD</text>
<text x="126.4" y="119.5">DIN</text>
<text x="132.3" y="118.1">3</text>
<text x="178.8" y="118.1">6</text>
<text x="182.4" y="119.5">VDD</text>
<text x="191.7" y="119.5">DIN</text>
<text x="197.6" y="118.1">3</text>
<text x="240.5" y="118.1">6</text>
<text x="244.1" y="119.5">VDD</text>
<text x="253.4" y="119.5">DIN</text>
<text x="259.3" y="118.1">3</text>
<text x="307.6" y="118.1">6</text>
<text x="311.1" y="119.5">VDD</text>
<text x="320.4" y="119.5">DIN</text>
<text x="326.3" y="118.1">3</text>
<text x="367.5" y="118.1">6</text>
<text x="371.1" y="119.5">VDD</text>
<text x="380.4" y="119.5">DIN</text>
<text x="386.3" y="118.1">3</text>
<text x="429.3" y="118.1">6</text>
<text x="432.9" y="119.5">VDD</text>
<text x="442.1" y="119.5">DIN</text>
<text x="448" y="118.1">3</text>
<text x="492.8" y="118.1">6</text>
<text x="496.4" y="119.5">VDD</text>
<text x="505.6" y="119.5">DIN</text>
<text x="511.5" y="118.1">3</text>
<text x="51.8" y="125.2">5</text>
<text x="70.6" y="125.2">4</text>
<text x="113.5" y="125.2">5</text>
<text x="132.3" y="125.2">4</text>
<text x="178.8" y="125.2">5</text>
<text x="197.6" y="125.2">4</text>
<text x="240.5" y="125.2">5</text>
<text x="259.3" y="125.2">4</text>
<text x="307.6" y="125.2">5</text>
<text x="326.3" y="125.2">4</text>
<text x="367.5" y="125.2">5</text>
<text x="386.3" y="125.2">4</text>
<text x="429.3" y="125.2">5</text>
<text x="448" y="125.2">4</text>
<text x="492.8" y="125.2">5</text>
<text x="511.5" y="125.2">4</text>
<text x="55.4" y="126.6">DOUT</text>
<text x="64" y="126.6">GND</text>
<text x="117.1" y="126.6">DOUT</text>
<text x="125.8" y="126.6">GND</text>
<text x="182.4" y="126.6">DOUT</text>
<text x="191" y="126.6">GND</text>
<text x="244.1" y="126.6">DOUT</text>
<text x="252.8" y="126.6">GND</text>
<text x="311.1" y="126.6">DOUT</text>
<text x="319.8" y="126.6">GND</text>
<text x="371.1" y="126.6">DOUT</text>
<text x="379.8" y="126.6">GND</text>
<text x="432.9" y="126.6">DOUT</text>
<text x="441.5" y="126.6">GND</text>
<text x="496.4" y="126.6">DOUT</text>
<text x="505" y="126.6">GND</text>
<text x="51.8" y="165.7">6</text>
<text x="55.4" y="167.1">VDD</text>
<text x="64.7" y="167.1">DIN</text>
<text x="70.6" y="165.7">3</text>
<text x="113.5" y="165.7">6</text>
<text x="117.1" y="167.1">VDD</text>
<text x="126.4" y="167.1">DIN</text>
<text x="132.3" y="165.7">3</text>
<text x="178.8" y="165.7">6</text>
<text x="182.4" y="167.1">VDD</text>
<text x="191.7" y="167.1">DIN</text>
<text x="197.6" y="165.7">3</text>
<text x="240.5" y="165.7">6</text>
<text x="244.1" y="167.1">VDD</text>
<text x="253.4" y="167.1">DIN</text>
<text x="259.3" y="165.7">3</text>
<text x="307.6" y="165.7">6</text>
<text x="311.1" y="167.1">VDD</text>
<text x="320.4" y="167.1">DIN</text>
<text x="326.3" y="165.7">3</text>
<text x="367.5" y="165.7">6</text>
<text x="371.1" y="167.1">VDD</text>
<text x="380.4" y="167.1">DIN</text>
<text x="386.3" y="165.7">3</text>
<text x="429.3" y="165.7">6</text>
<text x="432.9" y="167.1">VDD</text>
<text x="442.1" y="167.1">DIN</text>
<text x="448" y="165.7">3</text>
<text x="492.8" y="165.7">6</text>
<text x="496.4" y="167.1">VDD</text>
<text x="505.6" y="167.1">DIN</text>
<text x="511.5" y="165.7">3</text>
<text x="51.8" y="172.8">5</text>
<text x="70.6" y="172.8">4</text>
<text x="113.5" y="172.8">5</text>
<text x="132.3" y="172.8">4</text>
<text x="178.8" y="172.8">5</text>
<text x="197.6" y="172.8">4</text>
<text x="240.5" y="172.8">5</text>
<text x="259.3" y="172.8">4</text>
<text x="307.6" y="172.8">5</text>
<text x="326.3" y="172.8">4</text>
<text x="367.5" y="172.8">5</text>
<text x="386.3" y="172.8">4</text>
<text x="429.3" y="172.8">5</text>
<text x="448" y="172.8">4</text>
<text x="492.8" y="172.8">5</text>
<text x="511.5" y="172.8">4</text>
<text x="55.4" y="174.2">DOUT</text>
<text x="64" y="174.2">GND</text>
<text x="117.1" y="174.2">DOUT</text>
<text x="125.8" y="174.2">GND</text>
<text x="182.4" y="174.2">DOUT</text>
<text x="191" y="174.2">GND</text>
<text x="244.1" y="174.2">DOUT</text>
<text x="252.8" y="174.2">GND</text>
<text x="311.1" y="174.2">DOUT</text>
<text x="319.8" y="174.2">GND</text>
<text x="371.1" y="174.2">DOUT</text>
<text x="379.8" y="174.2">GND</text>
<text x="432.9" y="174.2">DOUT</text>
<text x="441.5" y="174.2">GND</text>
<text x="496.4" y="174.2">DOUT</text>
<text x="505" y="174.2">GND</text>
<text x="51.8" y="218.7">6</text>
<text x="55.4" y="220.1">VDD</text>
<text x="64.7" y="220.1">DIN</text>
<text x="70.6" y="218.7">3</text>
<text x="113.5" y="218.7">6</text>
<text x="117.1" y="220.1">VDD</text>
<text x="126.4" y="220.1">DIN</text>
<text x="132.3" y="218.7">3</text>
<text x="178.8" y="218.7">6</text>
<text x="182.4" y="220.1">VDD</text>
<text x="191.7" y="220.1">DIN</text>
<text x="197.6" y="218.7">3</text>
<text x="240.5" y="218.7">6</text>
<text x="244.1" y="220.1">VDD</text>
<text x="253.4" y="220.1">DIN</text>
<text x="259.3" y="218.7">3</text>
<text x="307.6" y="218.7">6</text>
<text x="311.1" y="220.1">VDD</text>
<text x="320.4" y="220.1">DIN</text>
<text x="326.3" y="218.7">3</text>
<text x="367.5" y="218.7">6</text>
<text x="371.1" y="220.1">VDD</text>
<text x="380.4" y="220.1">DIN</text>
<text x="386.3" y="218.7">3</text>
<text x="429.3" y="218.7">6</text>
<text x="432.9" y="220.1">VDD</text>
<text x="442.1" y="220.1">DIN</text>
<text x="448" y="218.7">3</text>
<text x="492.8" y="218.7">6</text>
<text x="496.4" y="220.1">VDD</text>
<text x="505.6" y="220.1">DIN</text>
<text x="511.5" y="218.7">3</text>
<text x="51.8" y="225.7">5</text>
<text x="55.4" y="227.1">DOUT</text>
<text x="64" y="227.1">GND</text>
<text x="70.6" y="225.7">4</text>
<text x="113.5" y="225.7">5</text>
<text x="117.1" y="227.1">DOUT</text>
<text x="125.8" y="227.1">GND</text>
<text x="132.3" y="225.7">4</text>
<text x="178.8" y="225.7">5</text>
<text x="182.4" y="227.1">DOUT</text>
<text x="191" y="227.1">GND</text>
<text x="197.6" y="225.7">4</text>
<text x="240.5" y="225.7">5</text>
<text x="244.1" y="227.1">DOUT</text>
<text x="252.8" y="227.1">GND</text>
<text x="259.3" y="225.7">4</text>
<text x="307.6" y="225.7">5</text>
<text x="311.1" y="227.1">DOUT</text>
<text x="319.8" y="227.1">GND</text>
<text x="326.3" y="225.7">4</text>
<text x="367.5" y="225.7">5</text>
<text x="371.1" y="227.1">DOUT</text>
<text x="379.8" y="227.1">GND</text>
<text x="386.3" y="225.7">4</text>
<text x="429.3" y="225.7">5</text>
<text x="432.9" y="227.1">DOUT</text>
<text x="441.5" y="227.1">GND</text>
<text x="448" y="225.7">4</text>
<text x="492.8" y="225.7">5</text>
<text x="496.4" y="227.1">DOUT</text>
<text x="505" y="227.1">GND</text>
<text x="511.5" y="225.7">4</text>
<text x="51.8" y="269.8">6</text>
<text x="70.6" y="269.8">3</text>
<text x="113.5" y="269.8">6</text>
<text x="132.3" y="269.8">3</text>
<text x="178.8" y="269.8">6</text>
<text x="197.6" y="269.8">3</text>
<text x="240.5" y="269.8">6</text>
<text x="259.3" y="269.8">3</text>
<text x="307.6" y="269.8">6</text>
<text x="326.3" y="269.8">3</text>
<text x="367.5" y="269.8">6</text>
<text x="386.3" y="269.8">3</text>
<text x="429.3" y="269.8">6</text>
<text x="448" y="269.8">3</text>
<text x="492.8" y="269.8">6</text>
<text x="511.5" y="269.8">3</text>
<text x="55.4" y="271.2">VDD</text>
<text x="64.7" y="271.2">DIN</text>
<text x="117.1" y="271.2">VDD</text>
<text x="126.4" y="271.2">DIN</text>
<text x="182.4" y="271.2">VDD</text>
<text x="191.7" y="271.2">DIN</text>
<text x="244.1" y="271.2">VDD</text>
<text x="253.4" y="271.2">DIN</text>
<text x="311.1" y="271.2">VDD</text>
<text x="320.4" y="271.2">DIN</text>
<text x="371.1" y="271.2">VDD</text>
<text x="380.4" y="271.2">DIN</text>
<text x="432.9" y="271.2">VDD</text>
<text x="442.1" y="271.2">DIN</text>
<text x="496.4" y="271.2">VDD</text>
<text x="505.6" y="271.2">DIN</text>
<text x="51.8" y="276.9">5</text>
<text x="55.4" y="278.3">DOUT</text>
<text x="64" y="278.3">GND</text>
<text x="70.6" y="276.9">4</text>
<text x="113.5" y="276.9">5</text>
<text x="117.1" y="278.3">DOUT</text>
<text x="125.8" y="278.3">GND</text>
<text x="132.3" y="276.9">4</text>
<text x="178.8" y="276.9">5</text>
<text x="182.4" y="278.3">DOUT</text>
<text x="191" y="278.3">GND</text>
<text x="197.6" y="276.9">4</text>
<text x="240.5" y="276.9">5</text>
<text x="244.1" y="278.3">DOUT</text>
<text x="252.8" y="278.3">GND</text>
<text x="259.3" y="276.9">4</text>
<text x="307.6" y="276.9">5</text>
<text x="311.1" y="278.3">DOUT</text>
<text x="319.8" y="278.3">GND</text>
<text x="326.3" y="276.9">4</text>
<text x="367.5" y="276.9">5</text>
<text x="371.1" y="278.3">DOUT</text>
<text x="379.8" y="278.3">GND</text>
<text x="386.3" y="276.9">4</text>
<text x="429.3" y="276.9">5</text>
<text x="432.9" y="278.3">DOUT</text>
<text x="441.5" y="278.3">GND</text>
<text x="448" y="276.9">4</text>
<text x="492.8" y="276.9">5</text>
<text x="496.4" y="278.3">DOUT</text>
<text x="505" y="278.3">GND</text>
<text x="511.5" y="276.9">4</text>
</g>
</svg>
